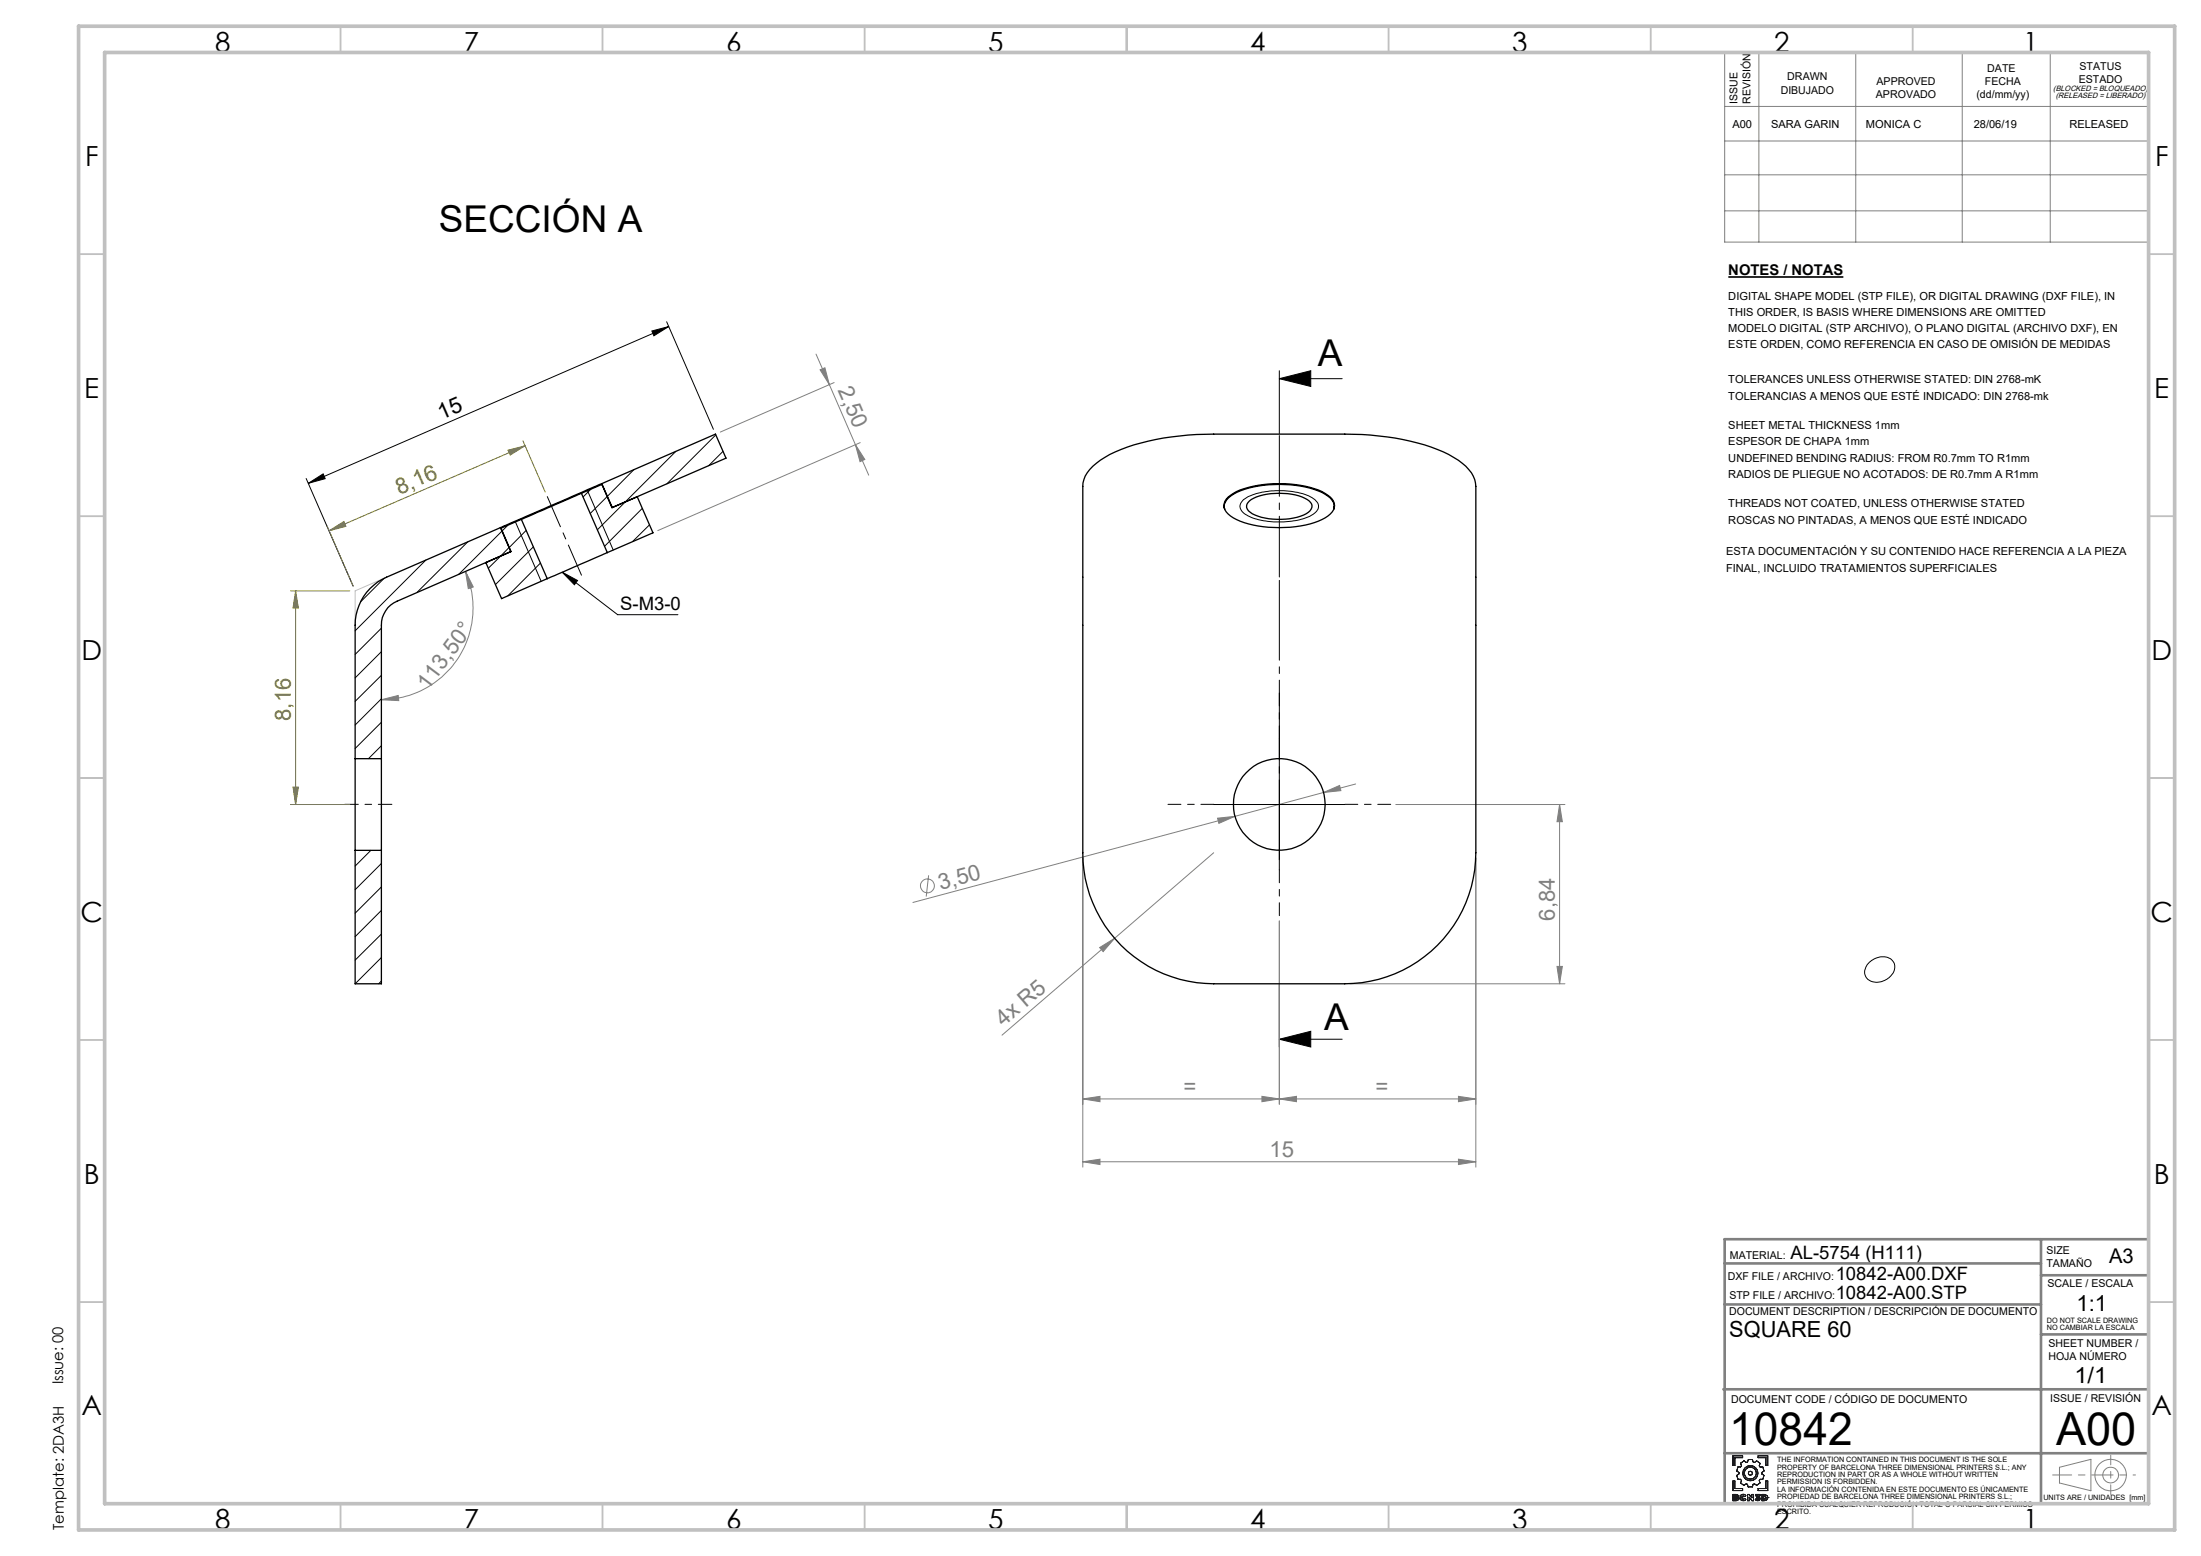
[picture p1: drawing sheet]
<svg xmlns="http://www.w3.org/2000/svg" width="420mm" height="297mm" viewBox="0 0 420 297" stroke-linecap="round" stroke-linejoin="round" font-family="sans-serif">
<path d="M329.8 52.9h22" fill="none" stroke="#000" stroke-width=".32"/>
<g fill="none" stroke="#808080" stroke-width=".19">
<path d="M329.1 10h80.9v36.2h-80.9zM335.6 10v36.2M354.1 10v36.2M374.4 10v36.2M391.2 10v36.2M329.1 20.3h80.9M329.1 26.9h80.9M329.1 33.4h80.9M329.1 40.2h80.9M155.7 67.6l10.1 23.1M156.5 70.6l.9-.4 .9 3.2zM159.2 73l-21.8 9.5"/>
<path d="M163.2 84.9l1.8 2.8-.9 .4zM164.1 84.5l-38.6 16.8M88.8 109.1l1.5 2.9-.9 .4zM88.8 109.1a17.5 17.5 0 0 1-16 24.5M72.8 133.6l3.2-.9 .1 1zM232.3 156.2l3.4-.4-3.1 1.4zM235.7 155.8l-61.5 16.5M252.6 151.3l-16.9 4.5M252.6 151.3l3-1.4 .3 1zM258.7 149.6l-6.1 1.7M266.3 153.6h32.3M297.6 153.6l.5 3.2h-1z"/>
<path d="M297.6 153.6v34.2M177.2 167.1l-.5 4M206.6 163.8v59M212.7 179.1l-21.5 18.5M231.6 162.8l-18.9 16.3M244.1 175.8v35M281.6 163.8v59M209.8 180.9l2.9-1.8-2.2 2.5zM257.6 187.8h41M297.1 184.5h1l-.5 3.3zM206.6 209.8l3.3-.5v1zM206.6 209.8h75"/>
<path d="M240.8 209.3l3.3 .5-3.3 .5zM244.1 209.8l3.3-.5v1zM278.3 209.3l3.3 .5-3.3 .5zM206.6 221.8l3.3-.5v1zM206.6 221.8h75M278.3 221.3l3.3 .5-3.3 .5zM393 280.1l6-1.6v6l-6-1.4z"/>
<circle cx="177" cy="169.1" r="1.32"/>
<circle cx="402.7" cy="281.6" r="3"/>
<circle cx="402.8" cy="281.5" r="1.49"/>
</g>
<g fill="none" stroke="#000" stroke-width=".19">
<path d="M124.4 63.2l3.2-.9-2.8 1.8zM127.2 61.4l8.9 20.5M127.6 62.3l-68.8 29.9M244.1 72.3h12M244.1 70.8v12M244.1 72.3l6-1.5v3zM58.4 91.3l9 20.6M58.8 92.2l2.9-1.8 .4 1zM98.4 99.6l4.9 11.3M112.1 93.7l4.9 11.3M237.2 95.5a10.9 10.9 0 0 1 7-1.8 11.3 11.3 0 0 1 6.8 1.7 1.56 1.56 0 0 1-.4 2.7 15.2 15.2 0 0 1-10.1 1.2 5.1 5.1 0 0 1-3.8-2.3 1.52 1.52 0 0 1 .5-1.5zM107.3 109.2l2.9 1.6-.6 .8z"/>
<path d="M107.3 109.2l10.6 8.1h11.5M231.6 153.6h25M244.1 141v25M244.1 187.9v11.9M244.1 198.4h12M244.1 198.4l6-1.6v3zM356.7 183.7a3.2 3.2 0 0 1 4.4-.4 2.31 2.31 0 0 1-.8 3.5 2.93 2.93 0 0 1-4.2-.3 2.29 2.29 0 0 1 .6-2.8z"/>
</g>
<path d="M96.9 85.9l3.3-.8-2.8 1.8zM99.8 84.2l4.2 9.7M100.2 85.1l-37.4 16.2M55.4 112.8h11.3M56.4 112.8l.5 3.3h-1zM56.4 112.8v40.8M62.4 100.4l5 11.5M62.8 101.3l2.8-1.7 .4 .9zM55.4 153.6h11.3M55.9 150.2h1l-.5 3.4z" fill="none" stroke="#808000" stroke-width=".19"/>
<g fill="none" stroke="#191924" stroke-width=".19">
<path d="M330.7 277.9h1.8v.3h-1.5v1.5h-.3zM332.1 279.3l.7-.5 .4 .3 .3-.1 .1-.4h.8l.1 .4 .3 .1 .4-.3 .7 .5-.2 .5 .2 .2h.5l.2 .8-.4 .3v.2l.4 .3-.2 .8h-.5l-.2 .2 .1 .5-.6 .4-.4-.3-.3 .1-.1 .5h-.8l-.2-.5-.2-.1-.4 .3-.7-.4 .2-.5-.2-.2h-.5l-.2-.8 .4-.3v-.2l-.4-.3 .2-.8h.5l.2-.2zM335.5 277.9h1.8v1.8h-.3v-1.5h-1.5zM330.7 282.7h.3v1.4h1.5v.4h-1.8zM331 285.5l.4 .1-.4 .1zM331 286l.4 .1-.4 .1zM331.3 285.3l.3 .1 .1 .1M331.3 285.3h.2l.2 .2M331.3 285.3h-.6v1.2l.9-.1 .2-.3M331.4 285.6h.1M331.4 286.1h.1M331.7 285.5l-.2 .3 .3 .3"/>
<path d="M331.7 285.5h.1M331.8 286.1h.1M332 285.9l.2 .3 .4 .3 .6-.3M332 285.9l.1 .3 .2 .2a.69 .69 0 0 0 .9-.2M332 285.9h.1M332.4 285.9l.1 .2 .2 .1 .2-.2M332.4 285.9l.1 .2 .4-.1M332.4 285.9h.1M332.9 285.7l-.2-.2-.3 .1v.3M332.9 285.7l-.4-.1-.1 .3M332.9 286l.3 .2M333.2 285.5l-.5-.3-.5 .2-.2 .5"/>
<path d="M333.2 285.5a.67 .67 0 0 0-1.1 0l-.1 .4M333.2 285.5l-.3 .2M333.5 285.3h.3l.5 .6v-.6h.3v1.2h-.3l-.5-.7v.7h-.3zM335.1 286l.3 .2 .2-.1-.2 .1zM335.1 286l-.2 .2M335.5 284.1h1.5v-1.4h.3v1.8h-1.8zM335.6 286.1l-.4-.2v-.2l.3-.2h-.5v-.2h.8v.2l-.2 .2 .3 .4M335.6 286.1h.1M335.9 286.1l-.2 .3-.3 .1-.5-.3M335.9 286.1l-.2 .3-.4 .1-.4-.3M335.9 286.1h.1M336.2 285.3h.5l.5 .2 .2 .4-.3 .4-.9 .2z"/>
<path d="M336.6 285.5l.3 .1v.5h-.3zM337 285.9h.1M337.4 285.9h.1"/>
<circle cx="334" cy="281.2" r=".39"/>
<circle cx="334" cy="281.2" r="1.45"/>
<circle cx="334" cy="281.2" r="1.14"/>
</g>
<path d="M74.8 153.5h-9" fill="none" stroke="#000" stroke-width=".19" stroke-dasharray="15.2 1.3 1.3 1.3" stroke-dashoffset="12.6"/>
<path d="M104.4 94.8l6.6 15" fill="none" stroke="#000" stroke-width=".19" stroke-dasharray="15.2 1.3 1.3 1.3" stroke-dashoffset="9"/>
<path d="M244.1 164.8v-54.7" fill="none" stroke="#000" stroke-width=".19" stroke-dasharray="15.2 1.3 1.3 1.3" stroke-dashoffset="-.6"/>
<path d="M244.1 110.1v-27" fill="none" stroke="#000" stroke-width=".19" stroke-dasharray="15.2 1.3 1.3 1.3" stroke-dashoffset="3.6"/>
<path d="M391.7 281.5h11.1" fill="none" stroke="#808080" stroke-width=".19" stroke-dasharray="15.2 1.3 1.3 1.3" stroke-dashoffset="11.6"/>
<path d="M402.8 281.5h4.7" fill="none" stroke="#808080" stroke-width=".19" stroke-dasharray="15.2 1.3 1.3 1.3" stroke-dashoffset="14.8"/>
<path d="M402.8 277.8v7.4" fill="none" stroke="#808080" stroke-width=".19" stroke-dasharray="15.2 1.3 1.3 1.3" stroke-dashoffset="13.4"/>
<path d="M329.1 236.5h80.9v50.5h-80.9zM389.5 236.5v50.5M329.1 249h60.4M329.1 241.2h60.4M389.5 243.4h20.5M389.5 254.7h20.5M328.9 265.2h81.1M329.1 277.4h80.9" fill="none" stroke="#808080" stroke-width=".5"/>
<path d="M73.8 110.2l-6 2.6v6.5" fill="none" stroke="#c0c0c0" stroke-width=".19"/>
<g fill="none" stroke="#c0c0c0" stroke-width=".35">
<path d="M65 5v5M115 5v5M165 5v5M215 5v5M265 5v5M315 5v5M365 5v5M15 48.5h5M410 48.5h5M15 98.5h5M410 98.5h5M15 148.5h5"/>
<path d="M410 148.5h5M15 198.5h5M410 198.5h5M15 248.5h5M410 248.5h5M65 287v5M115 287v5M165 287v5M215 287v5M265 287v5M315 287v5M365 287v5"/>
</g>
<path d="M15 5h400v287h-400zM20 10h390v277h-390z" fill="none" stroke="#c0c0c0" stroke-width=".7"/>
<path d="M231.6 153.5h-8.7M244.1 141v-8.7M256.6 153.5h8.8M244.1 166v8.8" fill="none" stroke="#000" stroke-width=".19" stroke-dasharray="15.2 1.3 1.3 1.3" stroke-dashoffset="12.8"/>
<g fill="#000">
<path d="M244.1 72.3l6-1.5v3zM244.1 198.4l6-1.6v3z"/>
<path d="M58.8 92.2l2.9-1.8 .4 1zM124.4 63.2l3.2-.9-2.8 1.8z"/>
</g>
<g fill="#808000">
<path d="M62.8 101.3l2.8-1.7 .4 .9zM96.9 85.9l3.3-.8-2.8 1.8z"/>
<path d="M56.4 112.8l.5 3.3h-1zM55.9 150.2h1l-.5 3.4z"/>
</g>
<g fill="#808080">
<path d="M209.8 180.9l2.9-1.8-2.2 2.5z"/>
<path d="M163.2 84.9l1.8 2.8-.9 .4zM156.5 70.6l.9-.4 .9 3.2z"/>
<path d="M206.6 221.8l3.3-.5v1zM278.3 221.3l3.3 .5-3.3 .5zM206.6 209.8l3.3-.5v1zM240.8 209.3l3.3 .5-3.3 .5z"/>
<path d="M278.3 209.3l3.3 .5-3.3 .5zM244.1 209.8l3.3-.5v1z"/>
<path d="M252.6 151.3l3.3-.4-.3-1zM232.3 156.2l.3 1 3.1-1.4z"/>
<path d="M72.8 133.6l3.2-.9 .1 1zM88.8 109.1l1.5 2.9-.9 .4z"/>
<path d="M297.1 184.5h1l-.5 3.3zM297.6 153.6l.5 3.2h-1z"/>
</g>
<path d="M107.3 109.2l2.9 1.6-.6 .8z" fill="#000"/>
<g fill="none" stroke="#000" stroke-width=".25">
<path d="M99.5 99.1l-3.9 1.7 1.9 4.5-4.8 2.1 3 6.9 8.7-3.8M99.5 99.1l4.9 11.4M110.9 94.2l-11.4 4.9M110.9 94.2l4-1.7 1.9 4.4 4.8-2.1 3 6.9-8.7 3.8M110.9 94.2l5 11.3M114.8 92.3l-19.3 8.4M114.8 92.3l21.7-9.4 2 4.6-21.7 9.4zM208.5 89a23.1 23.1 0 0 1 10.6-4.8 58.4 58.4 0 0 1 12.5-1.3h25a45.9 45.9 0 0 1 19.8 3.8l1 .6a7.7 7.7 0 0 1 4.2 4.9v70.6a25.1 25.1 0 0 1-25 25h-25a25 25 0 0 1-25-25v-70a5.1 5.1 0 0 1 1.9-3.8zM233.6 96.7v.2M233.7 97.2a2.51 2.51 0 0 1 1.7-2.9 21.3 21.3 0 0 1 13.7-1.3 8.5 8.5 0 0 1 5 2.4 1.82 1.82 0 0 1 .4 1.8M234.4 94.9a13.8 13.8 0 0 1 7.6-2.5 22.1 22.1 0 0 1 10.3 1.4l.6 .4a2.65 2.65 0 0 1 1.7 2.7 5.2 5.2 0 0 1-3.8 2.9 23.1 23.1 0 0 1-14.9-.6l-.6-.4a2.73 2.73 0 0 1-1.7-2.7l.2-.4zM238.4 95.6a11.2 11.2 0 0 1 8.1-1.3 5.3 5.3 0 0 1 3.8 1.9 1.62 1.62 0 0 1-1.1 1.9 12.9 12.9 0 0 1-10.2 0 1.44 1.44 0 0 1-.9-2.1z"/>
<path d="M254.6 96.7v.2M95.5 100.7l-21.7 9.5a9.9 9.9 0 0 0-6 9.1v25.5M95.5 100.7l2 4.6-21.7 9.5a5 5 0 0 0-3 4.5v25.5M115.9 105.5l-11.5 5M67.8 144.8v17.5M67.8 144.8h5M72.8 144.8v17.5M67.8 162.3v25.5h5v-25.5M67.8 162.3h5"/>
<circle cx="244.1" cy="153.5" r="8.8"/>
</g>
<g fill="none" stroke="#000" stroke-width=".19">
<path d="M112.8 93.3l-1.5 1.6M115.9 94.8l-3.3 3.2M121 89.6l-5.1 5.2M122.6 97l-7.2 7.3M129 86.1l-15 15M136.6 83l-9.4 9.4M138 86.1l-2.8 2.8M72.8 119.9l-5 5M73.3 110.3l-4.5 4.6M81.3 106.9l-13.5 13.5M89.3 103.4l-9.7 9.7M95.8 101.4l-8.3 8.2"/>
<path d="M96.9 100.3l-1.1 1M97.1 104.5l-3.9 4M100.4 101.2l-3.2 3.3M101.8 104.4l-7.3 7.2M103.1 107.5l-6.2 6.2M123.9 100.2l-3.2 3.2M72.8 137.9l-5 5M72.8 124.4l-5 5M72.8 128.9l-5 5M72.8 133.4l-5 5M72.8 142.3l-2.5 2.5M70.8 162.3l-3 3"/>
<path d="M72.8 164.8l-5 5M72.8 169.3l-5 5M72.8 173.8l-5 5M72.8 178.3l-5 5M72.8 182.8l-5 5M72.8 187.3l-.6 .5"/>
</g>
<g font-size="8.7">
<text x="330" y="275.9">10842</text>
<text x="392.3" y="275.9">A00</text>
</g>
<g font-size="7.1">
<text x="83.8" y="44.2">SECCIÓN A</text>
<text x="251.4" y="69.8">A</text>
<text x="252.7" y="196.5">A</text>
</g>
<g font-size="5.3">
<text x="41" y="9.9">8</text>
<text x="88.5" y="9.9">7</text>
<text x="138.5" y="9.9">6</text>
<text x="188.5" y="9.9">5</text>
<text x="238.5" y="9.9">4</text>
<text x="288.5" y="9.9">3</text>
<text x="338.5" y="9.9">2</text>
<text x="386" y="9.9">1</text>
<text x="16.2" y="31.7">F</text>
<text x="411.2" y="31.7">F</text>
<text x="16.1" y="75.9">E</text>
<text x="411.1" y="75.9">E</text>
<text x="15.5" y="125.9">D</text>
<text x="410.5" y="125.9">D</text>
<text x="15.4" y="175.9">C</text>
<text x="410.4" y="175.9">C</text>
<text x="16" y="225.9">B</text>
<text x="411" y="225.9">B</text>
<text x="15.5" y="270.2">A</text>
<text x="410.5" y="270.2">A</text>
<text x="41" y="291.9">8</text>
<text x="88.5" y="291.9">7</text>
<text x="138.5" y="291.9">6</text>
<text x="188.5" y="291.9">5</text>
<text x="238.5" y="291.9">4</text>
<text x="288.5" y="291.9">3</text>
<text x="338.5" y="291.9">2</text>
<text x="386" y="291.9">1</text>
</g>
<g font-size="4.2" fill="#808080">
<text x="159.8" y="74.5" transform="rotate(66 159.8 74.5)">2,50</text>
<text x="81.6" y="131.8" transform="rotate(-53 81.6 131.8)">113,50°</text>
<text x="179.5" y="169.9" transform="rotate(-15 179.5 169.9)">3,50</text>
<text x="296.7" y="175.8" transform="rotate(-90 296.7 175.8)">6,84</text>
<text x="191.5" y="196.1" transform="rotate(-41 191.5 196.1)">4x R5</text>
<text x="225.8" y="208.8">=</text>
<text x="262.5" y="208.8">=</text>
<text x="242.3" y="220.8">15</text>
</g>
<g font-size="4.2">
<text x="84.2" y="80.1" transform="rotate(-24 84.2 80.1)">15</text>
<text x="396.2" y="250.3">1:1</text>
<text x="330" y="255.2">SQUARE 60</text>
<text x="395.8" y="264">1/1</text>
</g>
<g font-size="4.2" fill="#808000">
<text x="76.2" y="94.4" transform="rotate(-24 76.2 94.4)">8,16</text>
<text x="55.5" y="137.6" transform="rotate(-90 55.5 137.6)">8,16</text>
</g>
<text font-size="3.9" x="402.5" y="241.1">A3</text>
<g font-size="3.5">
<text x="118.3" y="116.5">S-M3-0</text>
<text x="341.7" y="240.4">AL-5754 (H111)</text>
<text x="350.3" y="244.3">10842-A00.DXF</text>
<text x="350.3" y="247.9">10842-A00.STP</text>
</g>
<g font-size="2.8">
<text x="329.8" y="52.6">NOTES / NOTAS</text>
<text x="12.1" y="264.2" transform="rotate(-90 12.1 264.2)">Issue: 00</text>
<text x="12.2" y="292" transform="rotate(-90 12.2 292)">Template: 2DA3H</text>
</g>
<g font-size="2.1">
<text x="339.8" y="17.9">DIBUJADO</text>
<text x="341.1" y="15.4">DRAWN</text>
<text x="358.1" y="16.3">APPROVED</text>
<text x="378.8" y="16.3">FECHA</text>
<text x="379.2" y="13.8">DATE</text>
<text x="396.7" y="15.8">ESTADO</text>
<text x="396.8" y="13.3">STATUS</text>
<text x="331.5" y="19.8" transform="rotate(-90 331.5 19.8)">ISSUE</text>
<text x="334" y="19.8" transform="rotate(-90 334 19.8)">REVISIÓN</text>
<text x="357.9" y="18.8">APROVADO</text>
<text x="377.1" y="18.8">(dd/mm/yy)</text>
<text x="330.6" y="24.3">A00</text>
<text x="338" y="24.3">SARA GARIN</text>
<text x="356.1" y="24.3">MONICA C</text>
<text x="376.6" y="24.3">28/06/19</text>
<text x="394.9" y="24.3">RELEASED</text>
<text x="329.8" y="57.2">DIGITAL SHAPE MODEL (STP FILE), OR DIGITAL DRAWING (DXF FILE), IN</text>
<text x="329.8" y="60.3">THIS ORDER, IS BASIS WHERE DIMENSIONS ARE OMITTED</text>
<text x="329.8" y="63.4">MODELO DIGITAL (STP ARCHIVO), O PLANO DIGITAL (ARCHIVO DXF), EN</text>
<text x="329.8" y="66.5">ESTE ORDEN, COMO REFERENCIA EN CASO DE OMISIÓN DE MEDIDAS</text>
<text x="329.8" y="73.2">TOLERANCES UNLESS OTHERWISE STATED: DIN 2768-mK</text>
<text x="329.8" y="76.3">TOLERANCIAS A MENOS QUE ESTÉ INDICADO: DIN 2768-mk</text>
<text x="329.8" y="81.9">SHEET METAL THICKNESS 1mm</text>
<text x="329.8" y="85">ESPESOR DE CHAPA 1mm</text>
<text x="329.8" y="88.1">UNDEFINED BENDING RADIUS: FROM R0.7mm TO R1mm</text>
<text x="329.8" y="91.3">RADIOS DE PLIEGUE NO ACOTADOS: DE R0.7mm A R1mm</text>
<text x="329.8" y="96.8">THREADS NOT COATED, UNLESS OTHERWISE STATED</text>
<text x="329.8" y="99.9">ROSCAS NO PINTADAS, A MENOS QUE ESTÉ INDICADO</text>
<text x="329.4" y="106">ESTA DOCUMENTACIÓN Y SU CONTENIDO HACE REFERENCIA A LA PIEZA</text>
<text x="329.4" y="109.3">FINAL, INCLUIDO TRATAMIENTOS SUPERFICIALES</text>
<text x="390.5" y="239.4">SIZE</text>
<text x="329.7" y="244.3">DXF FILE / ARCHIVO:</text>
<text x="330.1" y="240.4">MATERIAL:</text>
<text x="390.5" y="241.9">TAMAÑO</text>
<text x="390.7" y="245.6">SCALE / ESCALA</text>
<text x="330" y="251">DOCUMENT DESCRIPTION / DESCRIPCIÓN DE DOCUMENTO</text>
<text x="330" y="247.9">STP FILE / ARCHIVO:</text>
<text x="390.9" y="257.1">SHEET NUMBER /</text>
<text x="390.9" y="259.6">HOJA NÚMERO</text>
<text x="330.3" y="267.7">DOCUMENT CODE / CÓDIGO DE DOCUMENTO</text>
<text x="391.2" y="267.5">ISSUE / REVISIÓN</text>
</g>
<g font-size="1.5">
<text x="391.8" y="17.4">(BLOCKED = BLOQUEADO)</text>
<text x="392.3" y="18.8">(RELEASED = LIBERADO)</text>
</g>
<g font-size="1.4">
<text x="390.6" y="252.5">DO NOT SCALE DRAWING</text>
<text x="390.6" y="253.9">NO CAMBIAR LA ESCALA</text>
<text x="339.1" y="279.1">THE INFORMATION CONTAINED IN THIS DOCUMENT IS THE SOLE</text>
<text x="339.1" y="280.5">PROPERTY OF BARCELONA THREE DIMENSIONAL PRINTERS S.L.; ANY</text>
<text x="339.1" y="281.9">REPRODUCTION IN PART OR AS A WHOLE WITHOUT WRITTEN</text>
<text x="339.1" y="283.3">PERMISSION IS FORBIDDEN.</text>
<text x="339.1" y="284.7">LA INFORMACIÓN CONTENIDA EN ESTE DOCUMENTO ES ÚNICAMENTE</text>
<text x="339.1" y="286.1">PROPIEDAD DE BARCELONA THREE DIMENSIONAL PRINTERS S.L.;</text>
<text x="339.1" y="287.6">PROHIBIDA CUALQUIER REPRODUCIÓN TOTAL O PARCIAL SIN PERMISO</text>
<text x="389.9" y="286.3">UNITS ARE / UNIDADES [mm]</text>
<text x="339.1" y="289">ESCRITO.</text>
</g>
</svg>
